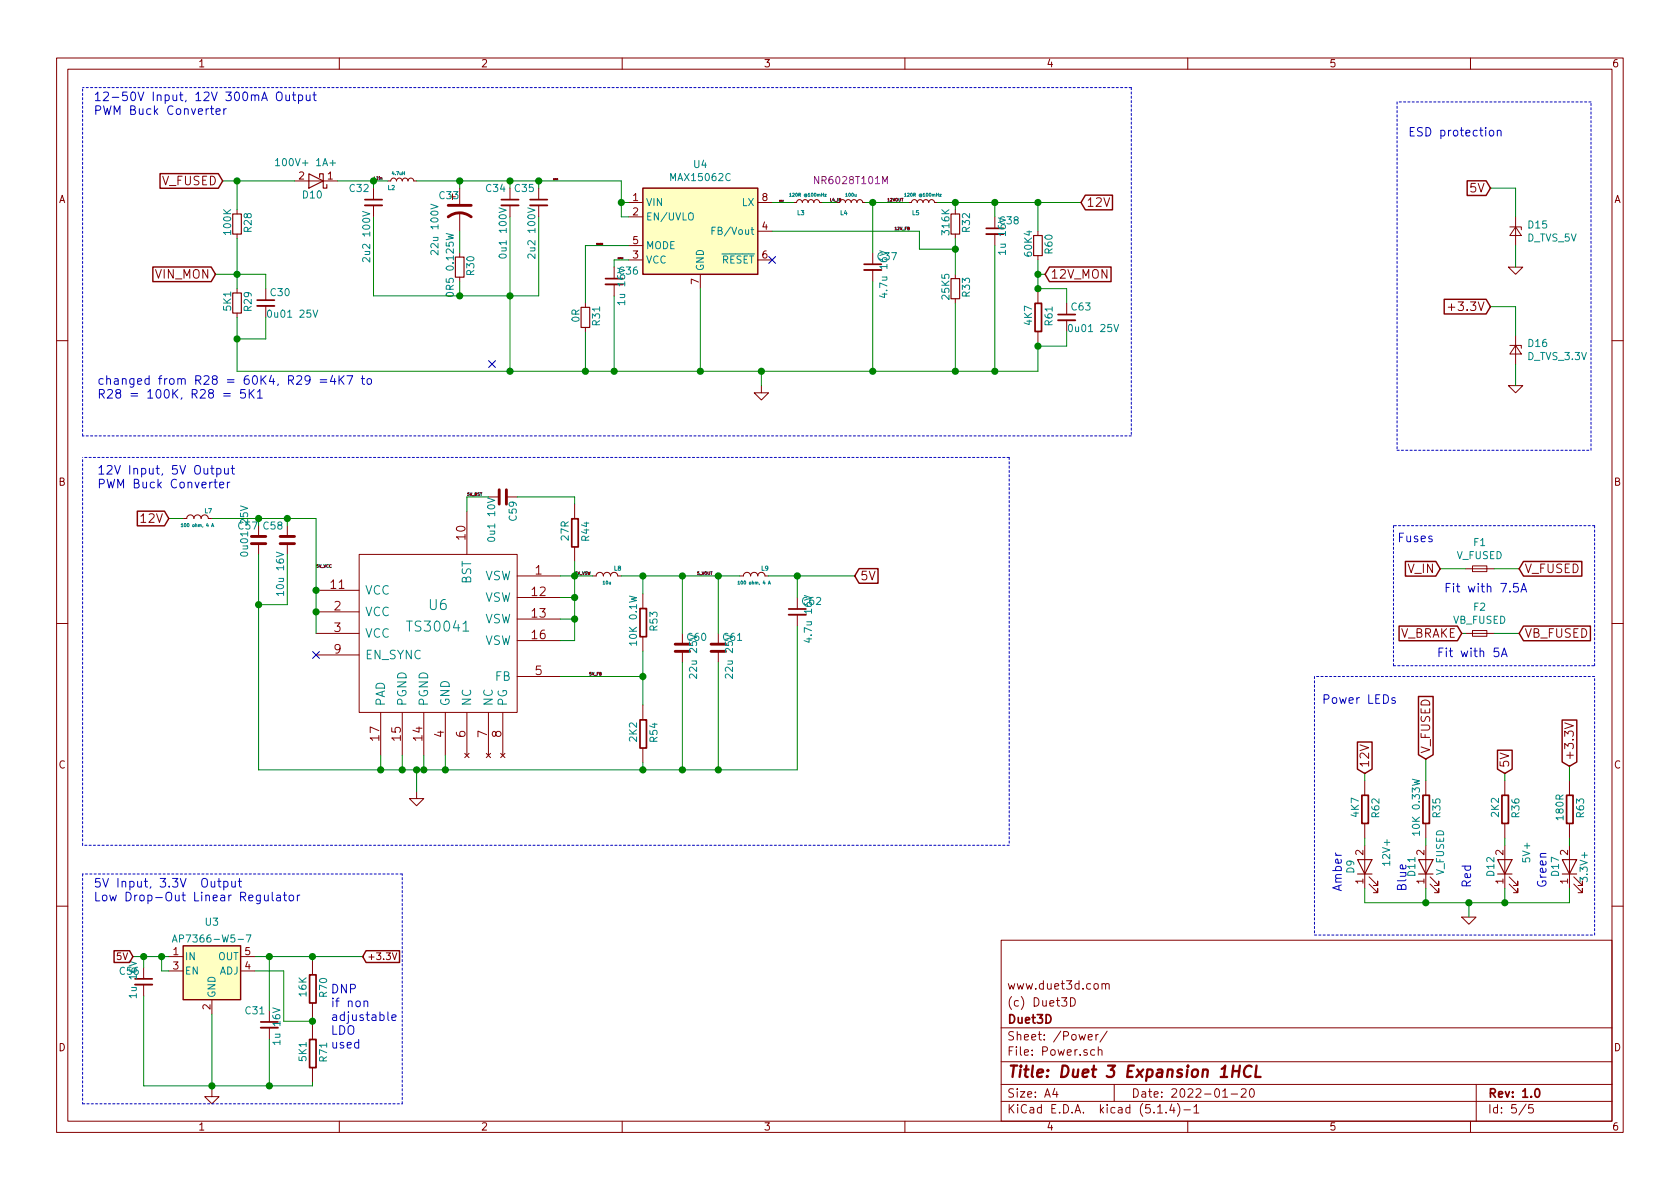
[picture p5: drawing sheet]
<svg xmlns="http://www.w3.org/2000/svg" width="297mm" height="210mm" viewBox="0 0 297 210" stroke-linecap="round" stroke-linejoin="round" font-family="sans-serif">
<g fill="none" stroke="#840000" stroke-width=".18">
<path d="M10 10.3h277v189.9h-277zM12 12.2h273v186.1h-273zM60 10.3v1.9M110 10.3v1.9M160 10.3v1.9M210 10.3v1.9M260 10.3v1.9M41.9 37.1v.7M52.1 32h7.6M66 33.3v2M66 36.3v2M68.6 32h.5l.1-.3 .3-.2 .4 .1 .2 .4 .1-.3 .3-.2 .4 .1 .2 .4 .1-.3 .3-.2 .5 .1 .1 .4 .2-.3 .2-.2 .5 .1 .2 .4h.5"/>
<path d="M81.3 33.3v2.8M81.3 37.6v3.3M90.2 33.3v2M90.2 36.3v2M95.2 33.3v2M95.2 36.3v2M111.1 35.8h2.6M111.1 38.3h2.6M134 35.8h2.5M140.3 35.8h.5l.2-.3 .2-.2 .5 .1 .2 .4 .1-.3 .3-.2 .4 .1 .2 .4 .1-.3 .3-.2 .4 .1 .2 .4 .1-.3 .3-.2 .4 .1 .2 .4h.5M148.5 35.8l.1-.3 .3-.2 .4 .1 .2 .4 .1-.3 .3-.2 .4 .1 .2 .4 .1-.3 .3-.2 .4 .1 .2 .4 .1-.3 .3-.2 .4 .1 .2 .4h.5M160.7 35.8h.5l.1-.3 .3-.2 .4 .1 .2 .4 .1-.3 .3-.2 .4 .1 .2 .4 .1-.3 .3-.2 .4 .1 .2 .4 .1-.3 .3-.2 .4 .1 .2 .4h.5"/>
<path d="M168.9 37.1v.7M175.9 38.3v2.1M268 38.3v5.1M41.9 41.4v.8M41.9 51v.8M41.9 55.4v.7M47 51v2.1M47 54.1v2M81.3 44.7v.8M81.3 49v.8M103.5 53.6v.8M103.5 57.9v.8"/>
<path d="M108.6 47.2v2.1M108.6 50.3v2M111.1 46h2.6M111.1 43.4h2.6M123.8 48.5v2.5M134 46h2.5M134 40.9h2.5M154.3 44.7v2M154.3 47.7v2.1M168.9 41.4v.8M168.9 48.5v.8M168.9 52.8v.8"/>
<path d="M175.9 41.4v2M183.5 40.9v.8M183.5 45.2v.8M183.5 51v2.6M183.5 58.7v2.5M188.6 53.6v2M188.6 56.6v2.1M256.1 54.3h1.1M266.7 47.2h2.5l-1.2 1.3zM267 40.1h2v.5M268 40.1l1 1.6h-2zM268 59.3v5.1"/>
<path d="M10 60.2h2M134.6 68.2v1.3h1.3l-1.3 1.2-1.3-1.2h1.3M266.7 68.2h2.5l-1.2 1.3zM267 61.1h2v.5M268 61.1l1 1.5h-2zM285 60.2h2M32.4 91.7h.6a.63 .63 0 0 1 .7-.6 .63 .63 0 0 1 .6 .6 .63 .63 0 0 1 .6-.6 .63 .63 0 0 1 .7 .6 .63 .63 0 0 1 .6-.6 .63 .63 0 0 1 .6 .6h.7M45.7 93v1.9M45.7 96.1v1.9M50.8 93v1.9M50.8 96.1v1.9M63.5 98h27.9v28h-27.9z"/>
<path d="M82.5 90.4v7.6M86.4 87.9h1.9M89.5 87.9h1.9M101.6 89.1v2.6M101.6 96.8v2.5M10 110.3h2M55.9 104.4h7.6M55.9 108.2h7.6M55.9 112h7.6M55.9 115.8h7.6M91.4 101.8h7.7M91.4 105.7h7.7"/>
<path d="M91.4 109.5h7.7M91.4 113.3h7.7M91.4 119.6h7.7M104.8 101.8h.6a.63 .63 0 0 1 .6-.6 .63 .63 0 0 1 .7 .6 .63 .63 0 0 1 .6-.6 .63 .63 0 0 1 .6 .6 .63 .63 0 0 1 .7-.6 .63 .63 0 0 1 .6 .6h.7M113.7 105v2.6M113.7 112.6v2.6M120.6 112v1.9M120.6 115.2v1.9M127 112v1.9M127 115.2v1.9M130.8 101.8h.6a.63 .63 0 0 1 .7-.6 .63 .63 0 0 1 .6 .6 .63 .63 0 0 1 .6-.6 .63 .63 0 0 1 .7 .6 .63 .63 0 0 1 .6-.6 .63 .63 0 0 1 .7 .6h.6M141 105.7v2"/>
<path d="M141 108.7v2M259.1 100.6h5.1M259.1 112h5.1M260.3 100.1h2.6v1h-2.6zM260.3 111.5h2.6v1h-2.6zM285 110.3h2M67.3 126v7.6M71.1 126v7.6M73.7 139.9v1.3h1.2l-1.2 1.3-1.3-1.3h1.3M74.9 126v7.6M78.7 126v7.6M82.2 133.2l.7 .8"/>
<path d="M82.5 126v7.6M82.9 133.2l-.7 .8M86 133.2l.7 .8M86.4 126v7.6M86.7 133.2l-.7 .8M88.5 133.2l.8 .8M88.9 126v7.6M89.3 133.2l-.8 .8M113.7 124.7v2.5M113.7 132.3v2.6M241.3 138v2.6M252.1 138v2.6"/>
<path d="M266.1 138v2.6M276.7 127.8l1.5 .5-1.5 .5M277.5 138v2.6M241.3 145.7v2.5M241.3 149.5v7.6M242.1 156.3l1.5 1.6v-.8v.8h-.8M242.1 155.1l1.5 1.5v-.8v.8h-.8M252.1 145.7v2.5M252.1 149.5v7.6M252.9 156.3l1.5 1.6v-.8v.8h-.8M252.9 155.1l1.5 1.5v-.8v.8h-.8M266.1 145.7v2.5"/>
<path d="M266.1 149.5v7.6M266.8 156.3l1.6 1.6v-.8v.8h-.8M266.8 155.1l1.6 1.5v-.8v.8h-.8M277.5 145.7v2.5M277.5 149.5v7.6M278.3 156.3l1.5 1.6v-.8v.8h-.8M278.3 155.1l1.5 1.5v-.8v.8h-.8M10 160.2h2M25.4 171.1v2M25.4 174.1v2M29.8 169.2h2.6M29.8 171.7h2.6"/>
<path d="M37.5 176.8v2.5M42.5 169.2h2.6M42.5 171.7h2.6M47.6 178.7v2M55.2 169.8v2.5M55.2 177.4v2.6M69.4 168.5l.4 1.2 .4-1.2M177 166.3h108v32h-108zM189.3 176.4a.75 .75 0 0 1 .8 .8 .75 .75 0 0 1-.8 .7zM194.8 174.1l.2-.2 .4 .1 .1 .9M194.8 173.9v1M195.5 174.1l.2-.2 .4 .1v.9"/>
<path d="M258.4 162.2h2.6l-1.3 1.2zM285 160.2h2M37.5 192.7v1.2h1.2l-1.2 1.3-1.3-1.3h1.3M47.6 181.7v2.1M55.2 181.2v2.6M55.2 188.8v2.6M60 198.3v1.9M110 198.3v1.9M160 198.3v1.9M177 194.8h108M177 191.8h108M177 187.8h108"/>
<path d="M177 181.8h108M186.5 192.5l-.4 1h1M186.8 193v1M192.4 183.4l.7-.1v-.3l-.5-.1-.2 .2 .1 .7h.6M193.5 185.7l-.4-.1-.3 .3 .1 .6 .2 .1 .4-.1M193.8 182.9v1M194.2 185.7h.1a.37 .37 0 0 1 .5 .1v.8M194.2 182.9l-.4 .2v.1M194.2 185.1v1.5M195.8 182.3l-1.3 2M197 191.8v3M204.7 196.8h.8"/>
<path d="M206.2 196.7v.1M207.2 195.2l-.4 1.1h.9M207.5 195.8v1M208.2 195.1a1.71 1.71 0 0 1 0 2.3M209.3 196.3h1.2M210 198.3v1.9M211.1 195.8l.4-.5v1.5M211.1 196.8h.9M216.2 194h.8M217.7 193.5h1.1M219.5 192.7l.2-.2h.3l.3 .2v.3v.2l-.9 .8h.9M221.1 192.6l.2-.1a.8 .8 0 0 1 .5 .8 .8 .8 0 0 1-.5 .7 1 1 0 0 1-.2-1.4z"/>
<path d="M260 198.3v1.9M261 191.8v6.5M269.8 195.2l-1.2 2M271 195.3h-.7v.7l.2-.1 .5 .1 .1 .2-.1 .5-.2 .1-.5-.1"/>
</g>
<g fill="none" stroke="#840000" stroke-width=".3">
<path d="M64.5 35.3h3.1M88.6 35.3h3.1M93.7 35.3h3.1M45.5 53.1h3M107.1 49.3h3M152.8 46.7h3M174.4 40.4h3M183 53.6h1.1v5h-1.1zM187.1 55.6h3M101.1 91.7h1.1v5h-1.1zM113.2 107.6h1.1v5h-1.1zM139.4 107.7h3.1"/>
<path d="M113.2 127.3h1.1v5h-1.1zM240.8 140.6h1.1v5h-1.1zM251.6 140.6h1.1v5h-1.1zM265.6 140.6h1.1v5h-1.1zM277 140.6h1.1v5h-1.1zM23.9 173.1h3M54.7 172.4h1.2v5h-1.2zM46.1 180.7h3M54.7 183.8h1.2v5h-1.2zM271.5 192.7l.2-.2a.81 .81 0 0 1 .6 .6 .81 .81 0 0 1-.3 .8l-.1 .1a.79 .79 0 0 1-.4-1.3z"/>
</g>
<path d="M218 189.4h1.1M218.1 188.4l-.3 2M219.2 188.4l-.2 2M221.3 188.6a.88 .88 0 0 0-1 0 .88 .88 0 0 0-.4 1 .7 .7 0 0 0 .4 .8 .7 .7 0 0 0 .8-.1M222.2 188.4l-.3 2h1" fill="none" stroke="#840000" stroke-width=".41"/>
<path d="M64.5 36.3h3.1M88.6 36.3h3.1M93.7 36.3h3.1M45.5 54.1h3M107.1 50.3h3M152.8 47.7h3M174.4 41.4h3M187.1 56.6h3M139.4 108.7h3.1M23.9 174.1h3M46.1 181.7h3" fill="none" stroke="#840000" stroke-width=".33"/>
<g fill="none" stroke="#008484" stroke-width=".18">
<path d="M48.7 28.4l.4-.4v1.3M48.7 29.3h.8M58.3 28.8h1M64.1 37.4l1.3 .4-1.3 .4M76.2 36.1l1.2 .4-1.2 .5M88.2 36.7l1.3 .5-1.3 .4M93.3 36.7l1.3 .5-1.3 .4M121.8 37.8a.45 .45 0 0 1 .7 0 .88 .88 0 0 1-.2 1.1h-.4a1.07 1.07 0 0 1-.1-1.1zM139.6 34.3l.2-.1v.5M139.6 34.7h.3M145.8 34.4h.3l-.3 .3h.3M159.9 34.3l.2-.1v.5"/>
<path d="M159.9 34.7h.3M166.1 34.4h.3l-.3 .3h.3M47.4 55l.2-.2a.69 .69 0 0 1 .4 .7 .69 .69 0 0 1-.4 .6l-.3-.2v-.3zM55.3 54.8l.5 1.3 .4-1.3M65.4 45.6v.7l-.7-.7h-.2l-.4 .2 .1 .5M77.4 44.3v.8l-.7-.8h-.2l-.3 .2 .1 .5M78.9 41.3l1.3 .3-1 .3 1 .2-1.3 .3M79 51.9a.75 .75 0 0 1 1.2 .2 .73 .73 0 0 1-1.3-.1zM94.6 44.9v.8l-.7-.7-.2-.1-.4 .3 .1 .4M125.9 40.8h.4M126.5 40.2h-.6v1.2M189 57.5l.2-.1a.69 .69 0 0 1 .4 .6 .69 .69 0 0 1-.4 .6l-.2-.2-.1-.2z"/>
<path d="M197 57.4l.4 1.2 .4-1.2M32 92.8l.2-.2v.5M32 93.1h.4M37.4 93.1l.2-.5 .2 .5M37.5 93h.2M42.5 89.5l1.3 .4-1.3 .4M48.9 97.6l1.2 .5-1.2 .4M86.2 88.1l1.3 .4-1.3 .4M81.9 111.6h1M130.5 102.9l.1-.2v.6M130.5 103.3h.3M135.8 103.3l.2-.6 .2 .6"/>
<path d="M135.9 103.1h.3M249.7 137.8l1.3 .3-.9 .2 .9 .3-1.3 .3M251 147.3h-1.3l.4 .4M251 147v.7M30.5 166.6l.4-1.3 .4 1.3M30.6 166.2h.6M43.5 165.3h.9l-.6 1.3"/>
</g>
<g fill="none" stroke="#840000" stroke-width=".2">
<path d="M41.1 37.8h1.6v3.6h-1.6zM54.6 30.7l2.5 1.3-2.5 1.3zM56.5 31.4v-.7h.6v2.6h.7v-.7M168.1 37.8h1.6v3.6h-1.6zM41.1 51.8h1.6v3.6h-1.6zM80.5 45.5h1.5v3.5h-1.5zM102.7 54.4h1.6v3.5h-1.6zM168.1 49.3h1.6v3.5h-1.6zM182.8 41.7h1.5v3.5h-1.5zM240 152h2.6l-1.3 2.6zM240 154.6h2.6M250.8 152h2.6l-1.3 2.6z"/>
<path d="M250.8 154.6h2.6M264.8 152h2.5l-1.2 2.6zM264.8 154.6h2.5M276.2 152h2.6l-1.3 2.6zM276.2 154.6h2.6"/>
</g>
<path d="M79.2 38.3a3.3 3.3 0 0 1 4.1 0M79.2 36.3h4.1M44.4 96.1h2.6M44.4 94.9h2.6M49.5 96.1h2.6M49.5 94.9h2.6M88.3 86.6v2.5M89.5 86.6v2.5M119.4 115.2h2.5M119.4 113.9h2.5M125.7 115.2h2.6M125.7 113.9h2.6" fill="none" stroke="#840000" stroke-width=".51"/>
<g fill="#ffffc2" stroke="#ffffc2" stroke-width=".18">
<path d="M32.4 167.3h10.1v9.5h-10.1z"/>
<path d="M113.7 33.3h20.3v15.2h-20.3z"/>
</g>
<g fill="none" stroke="#840000" stroke-width=".25">
<path d="M28.3 30.7h10.3l.8 1.3-.8 1.3h-10.3zM113.7 33.3h20.3v15.2h-20.3zM191.9 34.5h4.8v2.6h-4.8l-.8-1.3zM259.4 32h3.4l.7 1.3-.7 1.3h-3.4zM27 47.2h10.3l.8 1.3-.8 1.3h-10.3zM185.5 47.2h10.9v2.6h-10.9l-.7-1.3zM255.3 52.9h7.5l.7 1.3-.7 1.3h-7.5zM24.3 90.4h4.8l.7 1.3-.7 1.3h-4.8zM248.5 99.3h5.4l.7 1.3-.7 1.3h-5.4zM269.4 99.3h10.3v2.6h-10.3l-.8-1.3zM151.9 100.6h3.3v2.5h-3.3l-.8-1.3zM247.4 110.7h10.3l.7 1.3-.7 1.3h-10.3z"/>
<path d="M269.4 110.7h11.8v2.6h-11.8l-.8-1.3zM240 131.2h2.6v4.8l-1.3 .8-1.3-.8zM250.8 123.2h2.6v10.3l-1.3 .7-1.3-.7zM264.8 132.7h2.6v3.3l-1.3 .8-1.3-.8zM276.2 127.3h2.6v7.4l-1.3 .8-1.3-.8zM20.2 168.1h2.7l.6 1.1-.6 1h-2.7zM32.4 167.3h10.1v9.5h-10.1zM64.7 168.1h5.9v2.1h-5.9l-.6-1z"/>
</g>
<g fill="none" stroke="#0000c2" stroke-width=".18" stroke-dasharray=".4 .4">
<path d="M200 15.5v61.6M200 15.5h-185.4M247 18v61.6M281.3 18h-34.3M14.6 77.1v-61.6M200 77.1h-185.4M247 79.6h34.3M281.3 79.6v-61.6M178.4 80.9v68.6M178.4 80.9h-163.8M246.4 93v24.7M281.9 93h-35.5"/>
<path d="M232.4 119.6v45.7M246.4 117.7h35.5M281.9 117.7v-24.7M281.9 119.6h-49.5M14.6 149.5v-68.6M14.6 154.6v40.6M71.1 154.6h-56.5M178.4 149.5h-163.8M232.4 165.3h49.5M281.9 165.3v-45.7M14.6 195.2h56.5M71.1 195.2v-40.6"/>
</g>
<g fill="none" stroke="#008400" stroke-width=".18">
<path d="M39.4 32h12.7M41.9 32v5.1M59.7 32h8.9M66 38.3v14h29.2v-14M66 32v1.3M73.7 32h36.2v6.3h1.2M81.3 32v1.3M90.2 32v1.3M90.2 38.3v27.4M95.2 32v1.3M109.9 35.8h1.2M136.5 35.8h3.8"/>
<path d="M145.4 35.8h2.6M153 35.8h7.7M154.3 35.8v8.9M165.7 35.8h25.4M168.9 35.8v1.3M175.9 35.8v2.5M183.5 35.8v5.1M263.5 33.3h4.5v5M38.1 48.5h8.9v2.5M41.9 56.1v9.6h141.6v-4.5h5.1v-2.5M41.9 42.2v8.8M47 56.1v3.8h-5.1"/>
<path d="M81.3 40.9v3.8M81.3 49.8v2.5M103.5 58.7v7M108.6 52.3v13.4M111.1 43.4h-7.6v10.2M111.1 46h-2.5v1.2M123.8 51v14.7M136.5 40.9h26.1v3.2h6.3M154.3 49.8v15.9M168.9 42.2v6.3M168.9 53.6v12.1M175.9 43.4v22.3"/>
<path d="M183.5 46v5h5.1v2.6M183.5 48.5h1.3M263.5 54.2h4.5v5.1M268 43.4v3.8M134.6 65.7v2.5M268 64.4v3.8M29.8 91.7h2.6M37.5 91.7h18.4v20.3M45.7 98v38.1h95.3v-25.4M45.7 91.7v1.3M50.8 98v8.9h-5.1M50.8 91.7v1.3"/>
<path d="M86.4 87.9h-3.9v2.5M91.4 87.9h10.2v1.2M101.6 99.3v14h-2.5M99.1 101.8h5.7M99.1 119.6h14.6M99.1 109.5h2.5M99.1 105.7h2.5M109.9 101.8h20.9M113.7 101.8v3.2M113.7 115.2v9.5M120.6 101.8v10.2M120.6 117.1v19"/>
<path d="M127 101.8v10.2M127 117.1v19M135.9 101.8h15.2M141 101.8v3.9M254.6 100.6h4.5M258.4 112h.7M264.2 112h4.4M264.2 100.6h4.4M67.3 133.6v2.5M71.1 133.6v2.5M73.7 136.1v3.8M74.9 133.6v2.5"/>
<path d="M78.7 133.6v2.5M113.7 134.9v1.2M241.3 136.8v1.2M252.1 134.2v3.8M266.1 136.8v1.2M277.5 135.5v2.5M241.3 157.1v2.5h36.2v-2.5M241.3 148.2v1.3M252.1 148.2v1.3M252.1 157.1v2.5M259.7 159.6v2.6M266.1 148.2v1.3"/>
<path d="M266.1 157.1v2.5M277.5 148.2v1.3M23.5 169.2h6.3M25.4 176.1v15.9h29.8v-.6M25.4 169.2v1.9M28.6 169.2v2.5h1.2M37.5 179.3v13.4M45.1 171.7h5.1v8.9h5M45.1 169.2h19M47.6 169.2v9.5M55.2 169.2v.6M55.2 180v1.2"/>
<path d="M47.6 183.8v8.2"/>
</g>
<g fill="none" stroke="#0000c2" stroke-width=".18">
<path d="M37.2 19.2h.6M37.4 18.7v1.3l.1 .2h.3M38.2 19.7l.7-.1v-.3l-.5-.1-.2 .2 .1 .8h.6M39.6 19.2v1M40 19.2l-.4 .3M49.1 16.4a.52 .52 0 0 1 .7 .1 1.04 1.04 0 0 1-.3 1.3l-.4-.1a1.13 1.13 0 0 1 0-1.3zM50.5 16.8l.1 .9 .4 .1 .2-.2M51.2 16.8v1M51.7 16.8h.6M51.9 16.3v1.3l.4 .2M52.8 16.9l.4-.1 .2 .1v.7a.48 .48 0 0 1-.6 .1M52.8 16.8v1.5"/>
<path d="M54.2 16.8v.9l.4 .1 .2-.2M54.8 16.8v1M55.3 16.8h.6M55.5 16.3v1.3l.4 .2M263.4 23.2l.2-.2 .4 .1 .1 .2-.1 .7h-.4l-.2-.1zM264.7 23.2l.1-.1a.36 .36 0 0 1 .6 .2v.7M264.7 23v1M39.5 69.6h1.2M39.5 70h1.2M43.3 68.9h-.7l-.1 .7 .2-.1h.6l.1 .2-.1 .6-.2 .1h-.4l-.2-.1M44.1 68.9v1.5M44.3 69.5l.6 .9"/>
<path d="M44.9 68.9l-.8 .8M45.5 69.3l.4-.4v1.5M45.5 70.4h.9M56.6 67.2h1.2M56.6 67.6h1.2M58.8 66.4l-.4 1.1h1M59.2 66.9v1.1M59.9 66.4v1.6M60.2 67.1l.6 .9M60.8 66.4l-.9 .9M61.3 66.4h1.1l-.7 1.6M63.9 66.9h.6"/>
<path d="M64.1 66.4v1.3l.1 .2 .3 .1M65 67l.4-.1 .3 .3v.5l-.3 .3-.4-.1-.1-.2zM37.2 82.8h.6M37.5 82.3v1.3v.2h.3M37.8 85.3h.6M38 84.8v1.2l.1 .2 .3 .1M38.3 82.9l.5-.1 .2 .2v.7a.48 .48 0 0 1-.7 .1M38.3 82.8v1.5M38.8 85.8l.8-.2-.1-.3h-.4l-.3 .2 .1 .7h.6M39.7 82.8v.8a.37 .37 0 0 0 .3 .3 .37 .37 0 0 0 .4-.2M40.2 85.3v1M40.4 82.8v1"/>
<path d="M40.6 85.3l-.4 .2M40.9 82.8h.6M41.1 82.3v1.3v.2h.4M264.9 114.6h-.7v.7l.2-.1h.5l.1 .3-.1 .5-.2 .1h-.3l-.2-.1M265.5 116.1l.5-1.5 .5 1.5M265.6 115.7h.7M268.4 103.2h-.7l-.1 .7 .2-.1h.5l.2 .2-.1 .5-.2 .2h-.4l-.2-.2M268.9 104.7l.5-1.5 .5 1.5M269.1 104.3h.7M246.7 123.4a.37 .37 0 0 0-.6 .2l.1 .2 .5 .3-.2 .3-.4-.1M38.5 155.8h.6M38.7 155.3v1.3l.4 .3"/>
<path d="M39.6 155.9l.4-.1 .2 .2v.7a.48 .48 0 0 1-.6 .1M39.6 155.8v1.6M41 155.8v1l.4 .1 .2-.2M41.6 155.8v1.1M42.1 155.8h.6M42.3 155.3v1.3l.4 .3M46.8 158.3v.8a.37 .37 0 0 0 .3 .2 .37 .37 0 0 0 .3-.1M47.4 158.3v1M48.1 157.8v1.3l.3 .2M48.9 158.4h.6l.1 .9M49.6 158.6l-.5 .1a.31 .31 0 0 0-.2 .3 .31 .31 0 0 0 .2 .3l.5-.1M50.1 158.3h.6"/>
<path d="M50.3 157.8v1.3l.4 .2M51.2 158.4l.2-.1 .4 .1 .1 .6-.1 .2-.4 .1-.2-.1zM52.6 158.3v1M53 158.3l-.3 .1-.1 .2M64.4 177.1a.37 .37 0 0 1 .6 .1v.8M64.4 177v1M68.6 178.9v1.3l.2 .3M69.3 180l.7-.2v-.3l-.5-.1-.2 .2 .1 .8h.6"/>
</g>
<g fill="#008400" stroke="#008400" stroke-width=".25">
<circle cx="154.3" cy="35.8" r=".51"/>
<circle cx="252.1" cy="159.6" r=".51"/>
<circle cx="168.9" cy="65.7" r=".51"/>
<circle cx="168.9" cy="35.8" r=".51"/>
<circle cx="123.8" cy="65.7" r=".51"/>
<circle cx="154.3" cy="65.7" r=".51"/>
<circle cx="55.9" cy="108.2" r=".51"/>
<circle cx="41.9" cy="32" r=".51"/>
<circle cx="55.9" cy="104.4" r=".51"/>
<circle cx="66" cy="32" r=".51"/>
<circle cx="41.9" cy="48.5" r=".51"/>
<circle cx="41.9" cy="59.9" r=".51"/>
<circle cx="183.5" cy="35.8" r=".51"/>
<circle cx="103.5" cy="65.7" r=".51"/>
<circle cx="95.3" cy="32" r=".51"/>
<circle cx="47.6" cy="192" r=".51"/>
<circle cx="109.9" cy="35.8" r=".51"/>
<circle cx="108.6" cy="65.7" r=".51"/>
<circle cx="55.2" cy="180.6" r=".51"/>
<circle cx="134.6" cy="65.7" r=".51"/>
<circle cx="168.9" cy="44.1" r=".51"/>
<circle cx="90.2" cy="65.7" r=".51"/>
<circle cx="81.3" cy="52.3" r=".51"/>
<circle cx="81.3" cy="32" r=".51"/>
<circle cx="90.2" cy="52.3" r=".51"/>
<circle cx="90.2" cy="32" r=".51"/>
<circle cx="55.2" cy="169.2" r=".51"/>
<circle cx="175.9" cy="35.8" r=".51"/>
<circle cx="71.1" cy="136.1" r=".51"/>
<circle cx="183.5" cy="61.2" r=".51"/>
<circle cx="175.9" cy="65.7" r=".51"/>
<circle cx="113.7" cy="101.8" r=".51"/>
<circle cx="113.7" cy="136.1" r=".51"/>
<circle cx="183.5" cy="48.5" r=".51"/>
<circle cx="183.5" cy="51" r=".51"/>
<circle cx="101.6" cy="105.7" r=".51"/>
<circle cx="101.6" cy="109.5" r=".51"/>
<circle cx="101.6" cy="101.8" r=".51"/>
<circle cx="120.7" cy="101.8" r=".51"/>
<circle cx="127" cy="101.8" r=".51"/>
<circle cx="120.7" cy="136.1" r=".51"/>
<circle cx="78.7" cy="136.1" r=".51"/>
<circle cx="259.7" cy="159.6" r=".51"/>
<circle cx="74.9" cy="136.1" r=".51"/>
<circle cx="47.6" cy="169.2" r=".51"/>
<circle cx="67.3" cy="136.1" r=".51"/>
<circle cx="73.7" cy="136.1" r=".51"/>
<circle cx="45.7" cy="91.7" r=".51"/>
<circle cx="45.7" cy="106.9" r=".51"/>
<circle cx="50.8" cy="91.7" r=".51"/>
<circle cx="127" cy="136.1" r=".51"/>
<circle cx="113.7" cy="119.6" r=".51"/>
<circle cx="141" cy="101.8" r=".51"/>
<circle cx="25.4" cy="169.2" r=".51"/>
<circle cx="266.1" cy="159.6" r=".51"/>
<circle cx="28.6" cy="169.2" r=".51"/>
<circle cx="37.5" cy="192" r=".51"/>
</g>
<path d="M135.9 45.4l1.2 1.2M137.1 45.4l-1.2 1.2M86.4 63.8l1.2 1.2M87.6 63.8l-1.2 1.2M55.3 115.2l1.2 1.2M56.5 115.2l-1.2 1.2" fill="none" stroke="#000084" stroke-width=".18"/>
<text font-size="2.8" fill="#840000" x="178" y="190.5">Title: Duet 3 Expansion 1HCL</text>
<g font-size="2.5" fill="#008484">
<text x="75.9" y="107.9">U6</text>
<text x="72.4" y="111.7">TS30041</text>
</g>
<g font-size="2.1" fill="#0000c2">
<text x="16.5" y="17.9">12-50V Input, 12V 300mA Output</text>
<text x="16.5" y="20.3">PWM Buck Converter</text>
<text x="248.9" y="24.1">ESD protection</text>
<text x="17.1" y="68">changed from R28 = 60K4, R29 =4K7 to</text>
<text x="17.1" y="70.5">R28 = 100K, R28 = 5K1</text>
<text x="17.1" y="83.9">12V Input, 5V Output</text>
<text x="17.1" y="86.4">PWM Buck Converter</text>
<text x="247" y="95.9">Fuses</text>
<text x="255.3" y="104.8">Fit with 7.5A</text>
<text x="254" y="116.2">Fit with 5A</text>
<text x="233.7" y="124.5">Power LEDs</text>
<text x="16.5" y="156.9">5V Input, 3.3V Output</text>
<text x="16.5" y="159.4">Low Drop-Out Linear Regulator</text>
<text x="237.2" y="157.7" transform="rotate(-90 237.2 157.7)">Amber</text>
<text x="248.7" y="157.7" transform="rotate(-90 248.7 157.7)">Blue</text>
<text x="260.1" y="157.1" transform="rotate(-90 260.1 157.1)">Red</text>
<text x="273.4" y="157.1" transform="rotate(-90 273.4 157.1)">Green</text>
<text x="58.4" y="175.7">DNP</text>
<text x="58.4" y="178.1">if non</text>
<text x="58.4" y="180.5">adjustable</text>
<text x="58.4" y="183">LDO</text>
<text x="58.4" y="185.4">used</text>
</g>
<g font-size="2.1" fill="#840000">
<text x="28.7" y="32.8">V_FUSED</text>
<text x="260" y="34">5V</text>
<text x="192" y="36.6">12V</text>
<text x="27.5" y="49.3">VIN_MON</text>
<text x="185.7" y="49.3">12V_MON</text>
<text x="257" y="55">+3.3V</text>
<text x="25.1" y="92.5">12V</text>
<text x="82.3" y="95.4" transform="rotate(-90 82.3 95.4)">10</text>
<text x="94.7" y="101.6">1</text>
<text x="249" y="101.3">V_IN</text>
<text x="269.5" y="101.3">V_FUSED</text>
<text x="58.5" y="104.1">11</text>
<text x="59.1" y="107.9">2</text>
<text x="94.1" y="105.4">12</text>
<text x="152" y="102.6">5V</text>
<text x="59.1" y="111.8">3</text>
<text x="94.1" y="109.2">13</text>
<text x="94.1" y="113">16</text>
<text x="247.4" y="112.8">V_BRAKE</text>
<text x="269.5" y="112.8">VB_FUSED</text>
<text x="59.1" y="115.6">9</text>
<text x="94.7" y="119.4">5</text>
<text x="67.1" y="131" transform="rotate(-90 67.1 131)">17</text>
<text x="70.9" y="131" transform="rotate(-90 70.9 131)">15</text>
<text x="74.7" y="131" transform="rotate(-90 74.7 131)">14</text>
<text x="78.5" y="130.4" transform="rotate(-90 78.5 130.4)">4</text>
<text x="82.3" y="130.4" transform="rotate(-90 82.3 130.4)">6</text>
<text x="86.1" y="130.4" transform="rotate(-90 86.1 130.4)">7</text>
<text x="88.6" y="130.4" transform="rotate(-90 88.6 130.4)">8</text>
<text x="242.1" y="135.9" transform="rotate(-90 242.1 135.9)">12V</text>
<text x="252.9" y="133.3" transform="rotate(-90 252.9 133.3)">V_FUSED</text>
<text x="266.8" y="135.9" transform="rotate(-90 266.8 135.9)">5V</text>
<text x="278.3" y="134.6" transform="rotate(-90 278.3 134.6)">+3.3V</text>
<text x="178" y="178">(c) Duet3D</text>
<text x="178" y="175">www.duet3d.com</text>
<text x="178" y="184">Sheet: /Power/</text>
<text x="178" y="181">Duet3D</text>
<text x="178" y="186.7">File: Power.sch</text>
<text x="178" y="196.9">KiCad E.D.A. kicad (5.1.4)-1</text>
<text x="178" y="194.1">Size: A4</text>
<text x="200" y="194.1">Date: 2022-01-20</text>
<text x="263" y="194.1">Rev: 1.0</text>
<text x="263" y="196.9">Id: 5/5</text>
</g>
<g font-size="2.1" fill="#008484">
<text x="64.5" y="105.2">VCC</text>
<text x="83.3" y="103.3" transform="rotate(-90 83.3 103.3)">BST</text>
<text x="85.6" y="102.6">VSW</text>
<text x="85.6" y="106.4">VSW</text>
<text x="64.5" y="109">VCC</text>
<text x="64.5" y="112.8">VCC</text>
<text x="85.6" y="110.2">VSW</text>
<text x="64.5" y="116.6">EN_SYNC</text>
<text x="85.6" y="114">VSW</text>
<text x="68.1" y="125" transform="rotate(-90 68.1 125)">PAD</text>
<text x="71.9" y="125" transform="rotate(-90 71.9 125)">PGND</text>
<text x="75.7" y="125" transform="rotate(-90 75.7 125)">PGND</text>
<text x="79.5" y="125" transform="rotate(-90 79.5 125)">GND</text>
<text x="83.3" y="125" transform="rotate(-90 83.3 125)">NC</text>
<text x="87.1" y="125" transform="rotate(-90 87.1 125)">NC</text>
<text x="87.6" y="120.4">FB</text>
<text x="89.7" y="125" transform="rotate(-90 89.7 125)">PG</text>
</g>
<g font-size="1.8" fill="#840000">
<text x="35" y="11.9">1</text>
<text x="85" y="11.9">2</text>
<text x="135" y="11.9">3</text>
<text x="185" y="11.9">4</text>
<text x="235" y="11.9">5</text>
<text x="285" y="11.9">6</text>
<text x="10.4" y="35.9">A</text>
<text x="52.9" y="31.7">2</text>
<text x="57.9" y="31.7">1</text>
<text x="111.9" y="35.6">1</text>
<text x="134.8" y="35.6">8</text>
<text x="285.4" y="35.9">A</text>
<text x="111.9" y="38.1">2</text>
<text x="134.8" y="40.6">4</text>
<text x="111.9" y="45.7">3</text>
<text x="111.9" y="43.2">5</text>
<text x="134.8" y="45.7">6</text>
<text x="123.6" y="50.3" transform="rotate(-90 123.6 50.3)">7</text>
<text x="10.4" y="85.9">B</text>
<text x="285.4" y="85.9">B</text>
<text x="10.4" y="135.9">C</text>
<text x="285.4" y="135.9">C</text>
<text x="241" y="151.2" transform="rotate(-90 241 151.2)">2</text>
<text x="251.8" y="151.2" transform="rotate(-90 251.8 151.2)">2</text>
<text x="265.8" y="151.2" transform="rotate(-90 265.8 151.2)">2</text>
<text x="277.2" y="151.2" transform="rotate(-90 277.2 151.2)">2</text>
<text x="241" y="156.3" transform="rotate(-90 241 156.3)">1</text>
<text x="251.8" y="156.3" transform="rotate(-90 251.8 156.3)">1</text>
<text x="265.8" y="156.3" transform="rotate(-90 265.8 156.3)">1</text>
<text x="277.2" y="156.3" transform="rotate(-90 277.2 156.3)">1</text>
<text x="30.6" y="168.9">1</text>
<text x="30.6" y="171.4">3</text>
<text x="43.3" y="171.4">4</text>
<text x="43.3" y="168.9">5</text>
<text x="37.2" y="178.5" transform="rotate(-90 37.2 178.5)">2</text>
<text x="10.4" y="185.9">D</text>
<text x="285.4" y="185.9">D</text>
<text x="35" y="199.9">1</text>
<text x="85" y="199.9">2</text>
<text x="135" y="199.9">3</text>
<text x="185" y="199.9">4</text>
<text x="235" y="199.9">5</text>
<text x="285" y="199.9">6</text>
</g>
<g font-size="1.8" fill="#008484">
<text x="49.6" y="29.4">100V+ 1A+</text>
<text x="122.7" y="29.7">U4</text>
<text x="53.6" y="35.1">D10</text>
<text x="61.9" y="34">C32</text>
<text x="77.7" y="35.2">C33</text>
<text x="86" y="34">C34</text>
<text x="91.1" y="34">C35</text>
<text x="118.8" y="32">MAX15062C</text>
<text x="40.9" y="41.4" transform="rotate(-90 40.9 41.4)">100K</text>
<text x="44.5" y="41" transform="rotate(-90 44.5 41)">R28</text>
<text x="114.2" y="36.4">VIN</text>
<text x="114.2" y="39">EN/UVLO</text>
<text x="126.7" y="41.5">FB/Vout</text>
<text x="131.2" y="36.4">LX</text>
<text x="167.9" y="41.4" transform="rotate(-90 167.9 41.4)">316K</text>
<text x="171.5" y="41" transform="rotate(-90 171.5 41)">R32</text>
<text x="176.8" y="39.7">C38</text>
<text x="270.3" y="40.4">D15</text>
<text x="65.5" y="45.7" transform="rotate(-90 65.5 45.7)">2u2 100V</text>
<text x="77.5" y="44.5" transform="rotate(-90 77.5 44.5)">22u 100V</text>
<text x="89.6" y="45.1" transform="rotate(-90 89.6 45.1)">0u1 100V</text>
<text x="94.7" y="45.1" transform="rotate(-90 94.7 45.1)">2u2 100V</text>
<text x="114.2" y="46.6">VCC</text>
<text x="114.2" y="44.1">MODE</text>
<text x="127.6" y="46.6">RESET</text>
<text x="155.2" y="46">C37</text>
<text x="177.9" y="44.7" transform="rotate(-90 177.9 44.7)">1u 16V</text>
<text x="182.5" y="45.2" transform="rotate(-90 182.5 45.2)">60K4</text>
<text x="186.1" y="44.8" transform="rotate(-90 186.1 44.8)">R60</text>
<text x="270" y="42.7">D_TVS_5V</text>
<text x="47.9" y="52.4">C30</text>
<text x="80.2" y="51.8" transform="rotate(-90 80.2 51.8)">0R5 0.125W</text>
<text x="83.9" y="48.6" transform="rotate(-90 83.9 48.6)">R30</text>
<text x="109.5" y="48.6">C36</text>
<text x="110.5" y="53.6" transform="rotate(-90 110.5 53.6)">1u 16V</text>
<text x="124.5" y="48" transform="rotate(-90 124.5 48)">GND</text>
<text x="156.9" y="52.1" transform="rotate(-90 156.9 52.1)">4.7u 16V</text>
<text x="167.9" y="52.8" transform="rotate(-90 167.9 52.8)">25K5</text>
<text x="171.5" y="52.4" transform="rotate(-90 171.5 52.4)">R33</text>
<text x="40.9" y="54.9" transform="rotate(-90 40.9 54.9)">5K1</text>
<text x="44.5" y="55" transform="rotate(-90 44.5 55)">R29</text>
<text x="47.9" y="56.2">0u01 25V</text>
<text x="102.5" y="56.9" transform="rotate(-90 102.5 56.9)">0R</text>
<text x="106.1" y="57.5" transform="rotate(-90 106.1 57.5)">R31</text>
<text x="182.5" y="57.4" transform="rotate(-90 182.5 57.4)">4K7</text>
<text x="186.1" y="57.5" transform="rotate(-90 186.1 57.5)">R61</text>
<text x="189.5" y="58.7">0u01 25V</text>
<text x="189.5" y="54.9">C63</text>
<text x="270.2" y="63.7">D_TVS_3.3V</text>
<text x="270.3" y="61.4">D16</text>
<text x="42.2" y="93.6">C57 C58</text>
<text x="87.6" y="95.3" transform="rotate(-90 87.6 95.3)">0u1 10V</text>
<text x="91.4" y="92" transform="rotate(-90 91.4 92)">C59</text>
<text x="100.6" y="95.5" transform="rotate(-90 100.6 95.5)">27R</text>
<text x="104.2" y="95.6" transform="rotate(-90 104.2 95.6)">R44</text>
<text x="43.9" y="97.8" transform="rotate(-90 43.9 97.8)">0u01 25V</text>
<text x="257.6" y="98.9">V_FUSED</text>
<text x="260.6" y="96.6">F1</text>
<text x="50.2" y="104.9" transform="rotate(-90 50.2 104.9)">10u 16V</text>
<text x="141.9" y="107">C62</text>
<text x="260.6" y="108">F2</text>
<text x="112.6" y="113.7" transform="rotate(-90 112.6 113.7)">10K 0.1W</text>
<text x="116.3" y="111.5" transform="rotate(-90 116.3 111.5)">R53</text>
<text x="121.6" y="113.3">C60</text>
<text x="127.9" y="113.3">C61</text>
<text x="143.6" y="113.1" transform="rotate(-90 143.6 113.1)">4.7u 16V</text>
<text x="256.9" y="110.3">VB_FUSED</text>
<text x="123.2" y="119.5" transform="rotate(-90 123.2 119.5)">22u 25V</text>
<text x="129.6" y="119.5" transform="rotate(-90 129.6 119.5)">22u 25V</text>
<text x="112.6" y="131.1" transform="rotate(-90 112.6 131.1)">2K2</text>
<text x="116.3" y="131.2" transform="rotate(-90 116.3 131.2)">R54</text>
<text x="240.3" y="144.4" transform="rotate(-90 240.3 144.4)">4K7</text>
<text x="243.9" y="144.5" transform="rotate(-90 243.9 144.5)">R62</text>
<text x="251.1" y="147.2" transform="rotate(-90 251.1 147.2)">10K 0.33W</text>
<text x="254.7" y="144.5" transform="rotate(-90 254.7 144.5)">R35</text>
<text x="265" y="144.4" transform="rotate(-90 265 144.4)">2K2</text>
<text x="268.7" y="144.5" transform="rotate(-90 268.7 144.5)">R36</text>
<text x="276.5" y="144.9" transform="rotate(-90 276.5 144.9)">180R</text>
<text x="280.1" y="144.5" transform="rotate(-90 280.1 144.5)">R63</text>
<text x="239.4" y="154.4" transform="rotate(-90 239.4 154.4)">D9</text>
<text x="245.8" y="152.8" transform="rotate(-90 245.8 152.8)">12V+</text>
<text x="250.2" y="154.9" transform="rotate(-90 250.2 154.9)">D11</text>
<text x="255.3" y="154.8" transform="rotate(-90 255.3 154.8)">V_FUSED</text>
<text x="264.2" y="154.9" transform="rotate(-90 264.2 154.9)">D12</text>
<text x="270.6" y="152.3" transform="rotate(-90 270.6 152.3)">5V+</text>
<text x="275.6" y="154.9" transform="rotate(-90 275.6 154.9)">D17</text>
<text x="280.7" y="155.6" transform="rotate(-90 280.7 155.6)">3.3V+</text>
<text x="31.9" y="166.7">AP7366-W5-7</text>
<text x="36.3" y="163.7">U3</text>
<text x="21.2" y="172.4">C56</text>
<text x="32.6" y="169.8">IN</text>
<text x="32.6" y="172.3">EN</text>
<text x="38.6" y="169.8">OUT</text>
<text x="38.8" y="172.3">ADJ</text>
<text x="24.2" y="176.1" transform="rotate(-90 24.2 176.1)">1u 16V</text>
<text x="38.1" y="176.5" transform="rotate(-90 38.1 176.5)">GND</text>
<text x="43.5" y="179.4">C31</text>
<text x="54.2" y="176.2" transform="rotate(-90 54.2 176.2)">16K</text>
<text x="57.8" y="176.3" transform="rotate(-90 57.8 176.3)">R70</text>
<text x="49.6" y="184.4" transform="rotate(-90 49.6 184.4)">1u 16V</text>
<text x="54.2" y="187.6" transform="rotate(-90 54.2 187.6)">5K1</text>
<text x="57.8" y="187.7" transform="rotate(-90 57.8 187.7)">R71</text>
</g>
<text font-size="1.8" fill="#840084" x="144.5" y="32.6">NR6028T101M</text>
<g font-size="1.7" fill="#840000">
<text x="20.7" y="169.7">5V</text>
<text x="64.9" y="169.7">+3.3V</text>
</g>
<g font-size="1.1" fill="#008484">
<text x="68.6" y="33.6">L2</text>
<text x="141" y="38">L3</text>
<text x="148.6" y="38">L4</text>
<text x="161.3" y="38">L5</text>
<text x="36.2" y="90.7">L7</text>
<text x="108.6" y="100.9">L8</text>
<text x="134.6" y="100.9">L9</text>
</g>
<g font-size=".8" fill="#008484">
<text x="69.4" y="31">4.7uH</text>
<text x="140" y="34.8">120R @100mHz</text>
<text x="149.6" y="34.8">100u</text>
<text x="160.3" y="34.8">120R @100mHz</text>
<text x="32.5" y="93.2">100 ohm, 4 A</text>
<text x="106.7" y="103.3">10u</text>
<text x="130.9" y="103.3">100 ohm, 4 A</text>
</g>
<g font-size=".7">
<text x="66" y="31.8">L2in</text>
<text x="146.7" y="35.6">L4_IN</text>
<text x="156.8" y="35.6">12VOUT</text>
<text x="158.1" y="40.7">12V_FB</text>
<text x="82.5" y="87.7">5V_BST</text>
<text x="55.9" y="100.4">5V_VCC</text>
<text x="101.6" y="101.6">5V_VSW</text>
<text x="123.2" y="101.6">5_VOUT</text>
<text x="104.1" y="119.4">5V_FB</text>
</g>
<g font-size=".3">
<text x="97.8" y="31.8">12VIN</text>
<text x="137.8" y="35.6">12LX</text>
<text x="105.4" y="43.3">12MODE</text>
<text x="109.2" y="45.8">12VCC</text>
</g>
</svg>
